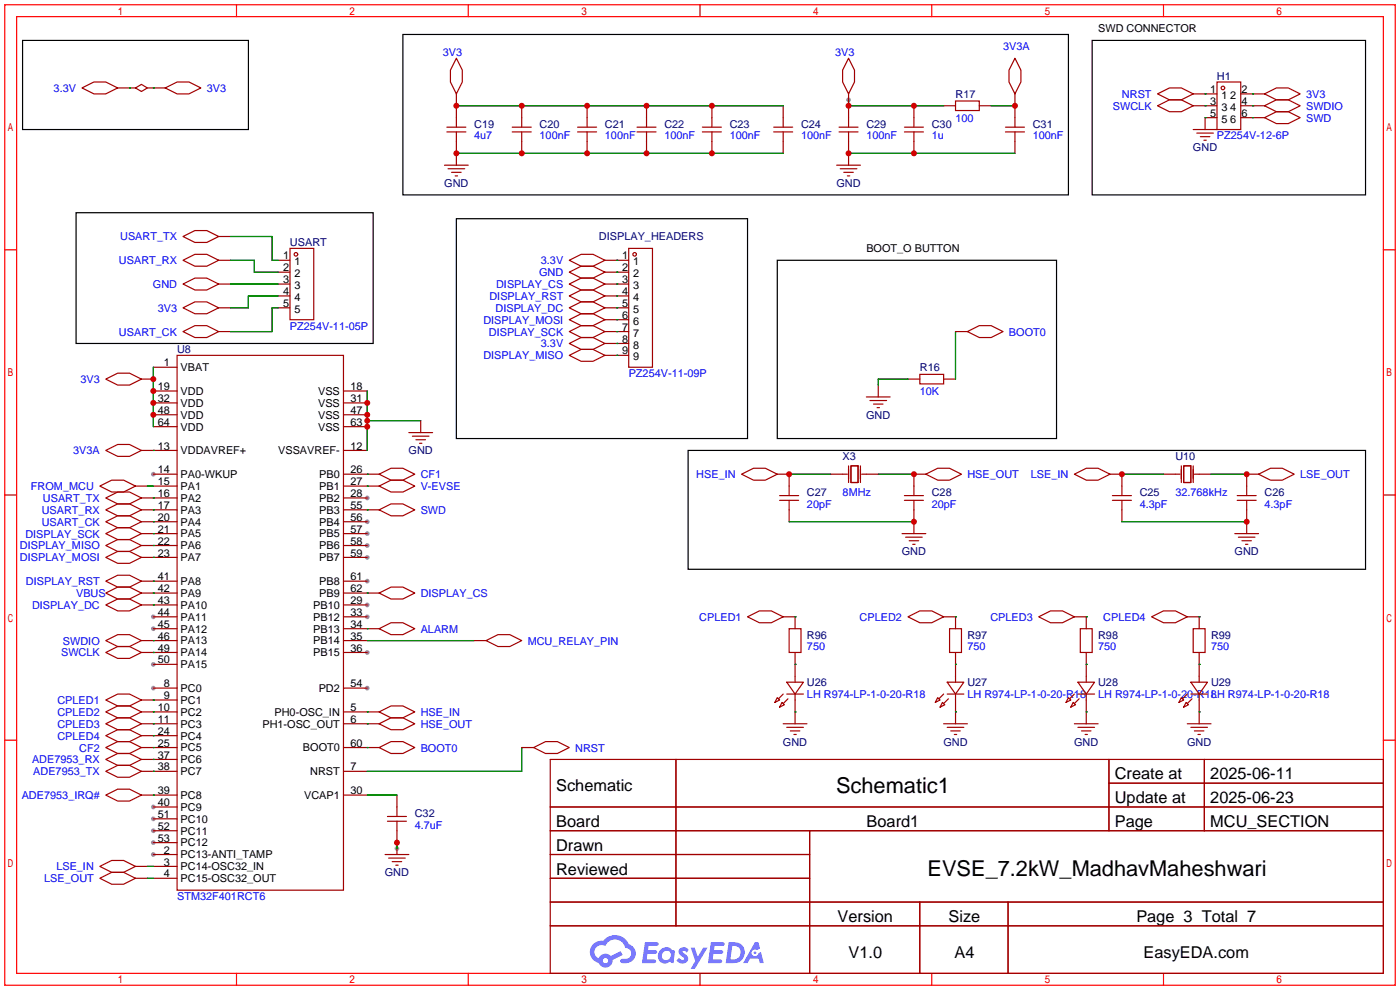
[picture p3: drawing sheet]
<svg xmlns="http://www.w3.org/2000/svg" width="299mm" height="212mm" viewBox="0 0 299 212" stroke-linecap="round" stroke-linejoin="round" font-family="sans-serif">
<g fill="#999">
<circle cx="32.8" cy="101.3" r=".51"/>
<circle cx="78.5" cy="106.4" r=".51"/>
<circle cx="78.5" cy="129.3" r=".51"/>
<circle cx="78.5" cy="131.8" r=".51"/>
<circle cx="78.5" cy="139.4" r=".51"/>
<circle cx="32.8" cy="131.8" r=".51"/>
<circle cx="32.8" cy="134.4" r=".51"/>
<circle cx="32.8" cy="142" r=".51"/>
<circle cx="78.5" cy="111.5" r=".51"/>
<circle cx="78.5" cy="114" r=".51"/>
<circle cx="78.5" cy="116.6" r=".51"/>
<circle cx="78.5" cy="119.1" r=".51"/>
<circle cx="78.5" cy="124.2" r=".51"/>
<circle cx="32.8" cy="182.6" r=".51"/>
<circle cx="32.8" cy="147.1" r=".51"/>
<circle cx="32.8" cy="172.5" r=".51"/>
<circle cx="32.8" cy="175" r=".51"/>
<circle cx="32.8" cy="177.5" r=".51"/>
<circle cx="32.8" cy="180.1" r=".51"/>
<circle cx="78.5" cy="147.1" r=".51"/>
<circle cx="181.4" cy="21.3" r=".51"/>
<circle cx="84.8" cy="181.4" r=".51"/>
</g>
<g fill="none" stroke="#f00" stroke-width=".25">
<path d="M1 1h297.2v209.6h-297.2zM3.6 3.6h292.1v204.4h-292.1zM50.5 1v2.6M100.1 1v2.6M149.6 1v2.6M199.1 1v2.6M248.7 1v2.6M1 53.4h2.6M295.7 53.4h2.5M1 105.8h2.6M295.7 105.8h2.5M1 158.2h2.6"/>
<path d="M295.7 158.2h2.5M50.5 208v2.6M100.1 208v2.6M149.6 208v2.6M199.1 208v2.6M248.7 208v2.6"/>
</g>
<g fill="none" stroke="#a10000" stroke-width=".25">
<path d="M117.6 162.3h178.1v45.7h-178.1zM117.6 172.5h178.1M117.6 177.5h178.1M144.5 162.3v35.6M173 177.5v30.5M237 162.3v15.2M237 167.4h58.7M257.4 162.3v15.2M117.6 182.6h55.4M117.6 192.8h178.1M117.6 187.7h55.4M117.6 197.9h178.1"/>
<path d="M196.6 192.8v15.2M215.4 192.8v15.2"/>
</g>
<g fill="#5487ff">
<path d="M145.3 202.7a1.3 1.3 0 0 1 1.9 .3l-.4 .6a.54 .54 0 0 0-.9-.2l.1 .2a1.34 1.34 0 0 1 .9 1.8 1.47 1.47 0 0 1-2.3-.1l.5-.6 .8 .5a.31 .31 0 0 0 .4-.3 .31 .31 0 0 0-.3-.4 1.12 1.12 0 0 1-.7-1.8z"/>
<path d="M147.6 202.5h.9l.6 2 1.2-2h.9l-2.7 4.6h-.9l1-1.7z"/>
<path d="M137.8 201.4h1.7a1.31 1.31 0 0 1 1.2 .2 .4 .4 0 0 1-.3 .5l-1.8 .1-.1 .9h1.6a.4 .4 0 0 1 .4 .4 .4 .4 0 0 1-.5 .4h-1.6l-.2 1.2h1.4a.46 .46 0 0 1 .5 0 .46 .46 0 0 1 .1 .5l-.4 .2h-2.6z"/>
<path d="M151.9 201.4h1.7a1.32 1.32 0 0 1 1.2 .2 .39 .39 0 0 1-.3 .5l-1.8 .1-.1 .9h1.6a.4 .4 0 0 1 .4 .4 .4 .4 0 0 1-.4 .4h-1.7l-.2 1.2h1.4a.46 .46 0 0 1 .5 0 .46 .46 0 0 1 .1 .5l-.4 .2h-2.6z"/>
<path d="M161.3 201.4h.8l.3 1.3-.6 .4a.75 .75 0 0 0-1.1 .3 .75 .75 0 0 0 .5 1 .75 .75 0 0 0 .9-.7l.5-.2 .6 2.3h-.8l-.3-.9h-1.8l-.5 .9h-1z"/>
<path d="M155.7 201.4l-.6 4.4h1.5a2.27 2.27 0 0 0 2.6-2.2 2.27 2.27 0 0 0-2.7-2.2zM156.5 202.1a1.5 1.5 0 0 1 1.8 1.6 1.5 1.5 0 0 1-1.9 1.4h-.3z"/>
<path d="M141.2 203a1.6 1.6 0 0 0-.3 2.3 1.6 1.6 0 0 0 2.3 .2l.7 .3 .3-2.4-.1-.3-.5-.1a1.58 1.58 0 0 0-2.4 0zM141.8 203.5a.98 .98 0 0 1 1.6 .4 .98 .98 0 0 1-1.1 1.3 .94 .94 0 0 1-.9-.7 .94 .94 0 0 1 .4-1z"/>
<path d="M126.8 201.8a2.37 2.37 0 0 0 1.1 4 1.54 1.54 0 0 0 1.8 1 1.54 1.54 0 0 0 1.2-1.6l2.2-1.1-.5-.8-2 1a1.57 1.57 0 0 0-2.7 .5 1.5 1.5 0 0 1-.7-2.1 1.5 1.5 0 0 1 2.2-.5 2.23 2.23 0 0 1 2.3-1.4 2.23 2.23 0 0 1 2 1.8 1.16 1.16 0 0 1 1.2 1.1 1.16 1.16 0 0 1-1.1 1.2h-.7a.47 .47 0 0 0-.5 .4 .47 .47 0 0 0 .4 .5 2.17 2.17 0 0 0 2.5-.9 2.17 2.17 0 0 0-.3-2.7l-.8-.4a3.2 3.2 0 0 0-5.5-.7l-1.1 .1zM128.8 205.3a.6 .6 0 0 1 1.2 0 .6 .6 0 0 1-1.2 0z"/>
<circle cx="161.4" cy="203.6" r=".28"/>
</g>
<g fill="none" stroke="#a10000" stroke-width=".25">
<path d="M17.5 18.8l2.6-1.3h2.5l2.5 1.3-2.5 1.3h-2.5zM25.1 18.8h3.9M29 18.8l1.2-.8 1.3 .8-1.3 .8zM31.5 18.8h3.8M35.3 18.8l2.5-1.3h2.6l2.5 1.3-2.5 1.3h-2.6zM97.5 12.4l1.3 2.6v2.5l-1.3 2.6-1.2-2.6v-2.5zM181.4 12.4l1.2 2.6v2.5l-1.2 2.6-1.3-2.6v-2.5zM216.9 12.4l1.3 2.6v2.5l-1.3 2.6-1.3-2.6v-2.5zM260.1 17.5h5.1v10.2h-5.1zM95 35.3h5.1M95.5 27.2h4.1M95.5 28.2h4.1"/>
<path d="M95.8 36.1h3.5M96.5 36.8h2.1M97.3 37.6h.5M97.5 20.1v7.1M97.5 28.2v7.1M109.5 27.2h4M109.5 28.2h4M111.5 22.6v4.6M111.5 28.2v4.6M123.4 27.2h4.1M123.4 28.2h4.1M125.5 22.6v4.6"/>
<path d="M125.5 28.2v4.6M136.1 27.2h4.1M136.1 28.2h4.1M138.2 22.6v4.6M138.2 28.2v4.6M150.1 27.2h4.1M150.1 28.2h4.1M152.1 22.6v4.6M152.1 28.2v4.6M165.4 27.2h4M165.4 28.2h4M167.4 22.6v4.6"/>
<path d="M167.4 28.2v4.6M178.8 35.3h5.1M179.3 27.2h4.1M179.3 28.2h4.1M179.6 36.1h3.5M180.3 36.8h2.1M181.1 37.6h.5M181.4 20.1v7.1M181.4 28.2v7.1M193.3 27.2h4.1M193.3 28.2h4.1M195.3 22.6v4.6"/>
<path d="M195.3 28.2v4.6M201.7 22.6h2.5M204.2 21.6h5.1v2h-5.1zM209.3 22.6h2.5M214.9 27.2h4M214.9 28.2h4M216.9 20.1v7.1M216.9 28.2v4.6M247.4 20.1l2.5-1.3h2.6l2.5 1.3-2.5 1.2h-2.6zM247.4 22.6l2.5-1.3h2.6l2.5 1.3-2.5 1.3h-2.6zM255 20.1h5.1M255 22.6h5.1"/>
<path d="M255 27.7h5.1M255.8 28.4h3.5M256.5 29.2h2.1M257.3 30h.5M260.1 25.1h-2.5v2.6M265.2 20.1h5.1M265.2 25.1h5.1M265.2 22.6h5.1M270.3 25.1l2.5-1.2h2.5l2.6 1.2-2.6 1.3h-2.5zM270.3 22.6l2.5-1.3h2.5l2.6 1.3-2.6 1.3h-2.5zM270.3 20.1l2.5-1.3h2.5l2.6 1.3-2.6 1.2h-2.5zM39.1 50.5l2.6-1.2h2.5l2.5 1.2-2.5 1.3h-2.5z"/>
<path d="M39.1 55.6l2.6-1.2h2.5l2.5 1.2-2.5 1.3h-2.5zM46.7 55.6h2.6M46.7 50.5h2.6M59.4 55.6h2.6M59.4 58.2h2.6M62 53.1h5.1v15.2h-5.1zM121.7 55.6l2.5-1.2h2.5l2.6 1.2-2.6 1.3h-2.5zM121.7 58.2l2.5-1.3h2.5l2.6 1.3-2.6 1.2h-2.5zM129.3 55.6h5.1M129.3 58.2h5.1M134.4 53.1h5v25.4h-5zM32.8 78.5h5"/>
<path d="M37.8 75.9h35.6v114.3h-35.6zM39.1 60.7l2.6-1.3h2.5l2.5 1.3-2.5 1.3h-2.5zM39.1 65.8l2.6-1.3h2.5l2.5 1.3-2.5 1.3h-2.5zM39.1 70.9l2.6-1.3h2.5l2.5 1.3-2.5 1.2h-2.5zM46.7 70.9h2.6M46.7 60.7h2.6M46.7 65.8h2.6M59.4 60.7h2.6M59.4 63.2h2.6M59.4 65.8h2.6M121.7 60.7l2.5-1.3h2.5l2.6 1.3-2.6 1.3h-2.5zM121.7 63.2l2.5-1.2h2.5l2.6 1.2-2.6 1.3h-2.5z"/>
<path d="M121.7 65.8l2.5-1.3h2.5l2.6 1.3-2.6 1.3h-2.5zM121.7 68.3l2.5-1.2h2.5l2.6 1.2-2.6 1.3h-2.5zM121.7 70.9l2.5-1.3h2.5l2.6 1.3-2.6 1.2h-2.5zM121.7 73.4l2.5-1.3h2.5l2.6 1.3-2.6 1.3h-2.5zM121.7 75.9l2.5-1.2h2.5l2.6 1.2-2.6 1.3h-2.5zM129.3 70.9h5.1M129.3 60.7h5.1M129.3 63.2h5.1M129.3 65.8h5.1M129.3 68.3h5.1M129.3 73.4h5.1M129.3 75.9h5.1"/>
<path d="M204.2 70.9h2.6M206.8 70.9l2.5-1.3h2.5l2.6 1.3-2.6 1.2h-2.5zM22.6 96.3l2.5-1.3h2.6l2.5 1.3-2.5 1.2h-2.6zM22.6 81l2.5-1.2h2.6l2.5 1.2-2.5 1.3h-2.6zM30.2 96.3h7.6M30.2 81h2.6M32.8 83.6h5M32.8 86.1h5M32.8 88.6h5M32.8 91.2h5M73.4 96.3h5.1M73.4 83.6h5.1"/>
<path d="M73.4 86.1h5.1M73.4 88.6h5.1M73.4 91.2h5.1M87.4 92.5h5.1M88.1 93.2h3.6M88.9 94h2M89.7 94.7h.5M89.9 89.9v2.6M181.4 99.6v3.5M181.9 99.6h1.5v3.5h-1.5zM183.9 99.6v3.5M185.2 84.8h5"/>
<path d="M185.9 85.6h3.6M186.7 86.4h2M187.5 87.1h.5M187.7 82.3v2.5M194.1 81h2.5M196.6 80h5.1v2h-5.1zM201.7 81h2.5M252.5 99.6v3.5M253 99.6h1.5v3.5h-1.5zM255 99.6v3.5M21.3 103.9l2.6-1.3h2.5l2.6 1.3-2.6 1.3h-2.5zM22.6 114l2.5-1.2h2.6l2.5 1.2-2.5 1.3h-2.6z"/>
<path d="M22.6 116.6l2.5-1.3h2.6l2.5 1.3-2.5 1.3h-2.6zM22.6 119.1l2.5-1.2h2.6l2.5 1.2-2.5 1.3h-2.6zM22.6 106.4l2.5-1.2h2.6l2.5 1.2-2.5 1.3h-2.6zM22.6 109l2.5-1.3h2.6l2.5 1.3-2.5 1.2h-2.6zM22.6 111.5l2.5-1.3h2.6l2.5 1.3-2.5 1.3h-2.6zM29 103.9h2.5M30.2 106.4h7.6M30.2 109h7.6M30.2 111.5h7.6M30.2 114h7.6M30.2 116.6h7.6M30.2 119.1h7.6"/>
<path d="M32.8 101.3h5M32.8 103.9h5M73.4 101.3h7.6M73.4 103.9h7.6M73.4 106.4h5.1M73.4 109h7.6M73.4 111.5h5.1M73.4 114h5.1M73.4 116.6h5.1M73.4 119.1h5.1M81 109l2.6-1.3h2.5l2.5 1.3-2.5 1.2h-2.5zM81 103.9l2.6-1.3h2.5l2.5 1.3-2.5 1.3h-2.5z"/>
<path d="M81 101.3l2.6-1.2h2.5l2.5 1.2-2.5 1.3h-2.5zM158.5 101.3l2.5-1.2h2.6l2.5 1.2-2.5 1.3h-2.6zM166.1 101.3h2.6v4.6M166.6 105.9h4.1M166.6 106.9h4.1M168.7 106.9v4.6M177.5 101.3h3.6M184.1 101.3h3.6M192.8 114h5.1M193.3 105.9h4.1M193.3 106.9h4.1M193.5 114.8h3.6"/>
<path d="M194.3 115.6h2M195.1 116.3h.5M195.3 106.9v7.1M197.9 101.3l2.5-1.2h2.5l2.6 1.2-2.6 1.3h-2.5zM197.9 101.3h-2.6v4.6M229.6 101.3l2.6-1.2h2.5l2.5 1.2-2.5 1.3h-2.5zM237.2 101.3h2.6v4.6M237.7 105.9h4.1M237.7 106.9h4.1M239.8 106.9v4.6M248.7 101.3h3.5M255.3 101.3h3.5"/>
<path d="M263.9 114h5.1M264.4 105.9h4.1M264.4 106.9h4.1M264.7 114.8h3.5M265.4 115.6h2.1M266.2 116.3h.5M266.4 106.9v7.1M269 101.3l2.5-1.2h2.6l2.5 1.2-2.5 1.3h-2.6zM269 101.3h-2.6v4.6M22.6 136.9l2.5-1.3h2.6l2.5 1.3-2.5 1.3h-2.6zM22.6 139.4l2.5-1.2h2.6l2.5 1.2-2.5 1.3h-2.6zM22.6 124.2l2.5-1.3h2.6l2.5 1.3-2.5 1.3h-2.6z"/>
<path d="M22.6 129.3l2.5-1.3h2.6l2.5 1.3-2.5 1.3h-2.6zM22.6 126.7l2.5-1.2h2.6l2.5 1.2-2.5 1.3h-2.6zM30.2 129.3h7.6M30.2 136.9h7.6M30.2 139.4h7.6M30.2 124.2h7.6M30.2 126.7h7.6M32.8 131.8h5M32.8 134.4h5M73.4 129.3h5.1M73.4 131.8h5.1M73.4 134.4h7.6"/>
<path d="M73.4 136.9h5.1M73.4 139.4h5.1M73.4 124.2h5.1M73.4 126.7h7.6M81 134.4l2.6-1.3h2.5l2.5 1.3-2.5 1.2h-2.5zM81 126.7l2.6-1.2h2.5l2.5 1.2-2.5 1.3h-2.5zM101.3 136.9h2.6M103.9 136.9l2.5-1.3h2.6l2.5 1.3-2.5 1.3h-2.6zM159.8 131.8l2.5-1.2h2.5l2.6 1.2-2.6 1.3h-2.5zM167.4 131.8h2.5v2.6M168.7 134.4h2.5v5h-2.5zM169.9 139.4v6.4"/>
<path d="M194.1 131.8l2.5-1.2h2.5l2.6 1.2-2.6 1.3h-2.5zM201.7 131.8h2.5v2.6M202.9 134.4h2.6v5h-2.6zM204.2 139.4v6.4M222 131.8l2.5-1.2h2.6l2.5 1.2-2.5 1.3h-2.6zM229.6 131.8h2.6v2.6M230.9 134.4h2.5v5h-2.5zM232.2 139.4v6.4M246.1 131.8l2.6-1.2h2.5l2.5 1.2-2.5 1.3h-2.5zM253.7 131.8h2.6v2.6M255 134.4h2.6v5h-2.6zM256.3 139.4v6.4"/>
<path d="M22.6 149.6l2.5-1.3h2.6l2.5 1.3-2.5 1.3h-2.6zM22.6 152.1l2.5-1.2h2.6l2.5 1.2-2.5 1.3h-2.6zM22.6 154.7l2.5-1.3h2.6l2.5 1.3-2.5 1.3h-2.6zM22.6 157.2l2.5-1.2h2.6l2.5 1.2-2.5 1.3h-2.6zM22.6 159.8l2.5-1.3h2.6l2.5 1.3-2.5 1.2h-2.6zM30.2 149.6h7.6M30.2 152.1h7.6M30.2 154.7h7.6M30.2 157.2h7.6M30.2 159.8h7.6M32.8 142h5M32.8 147.1h5"/>
<path d="M73.4 147.1h5.1M73.4 152.1h7.6M73.4 154.7h7.6M73.4 159.8h7.6M81 152.1l2.6-1.2h2.5l2.5 1.2-2.5 1.3h-2.5zM81 154.7l2.6-1.3h2.5l2.5 1.3-2.5 1.3h-2.5zM81 159.8l2.6-1.3h2.5l2.5 1.3-2.5 1.2h-2.5zM111.5 159.8h2.5M114 159.8l2.6-1.3h2.5l2.6 1.3-2.6 1.2h-2.5zM166.1 149.1l.5 .5-1 .5zM167.1 150.1l.5 .5-1 .5zM167.4 154.7h5.1"/>
<path d="M167.4 148.3l-1 1.1M168.1 145.8h3.6l-1.8 2.5zM168.1 148.3h3.6M168.1 155.4h3.6M168.4 149.4l-1 1M168.9 156.2h2M169.7 157h.5M169.9 148.3v6.4M200.4 149.1l.5 .5-1 .5zM201.4 150.1l.5 .5-1 .5zM201.7 154.7h5.1M201.7 148.3l-1 1.1"/>
<path d="M202.4 145.8h3.6l-1.8 2.5zM202.4 148.3h3.6M202.4 155.4h3.6M202.7 149.4l-1 1M203.2 156.2h2M204 157h.5M204.2 148.3v6.4M228.3 149.1l.6 .5-1.1 .5zM229.4 150.1l.5 .5-1 .5zM229.6 154.7h5.1M229.6 148.3l-1 1.1M230.4 145.8h3.5l-1.7 2.5z"/>
<path d="M230.4 148.3h3.5M230.4 155.4h3.5M230.6 149.4l-1 1M231.1 156.2h2.1M231.9 157h.5M232.2 148.3v6.4M252.5 149.1l.5 .5-1 .5zM253.5 150.1l.5 .5-1 .5zM253.7 154.7h5.1M253.7 148.3l-1 1.1M254.5 145.8h3.6l-1.8 2.5zM254.5 148.3h3.6"/>
<path d="M254.5 155.4h3.6M254.8 149.4l-1.1 1M255.3 156.2h2M256 157h.5M256.3 148.3v6.4M22.6 162.3l2.5-1.3h2.6l2.5 1.3-2.5 1.3h-2.6zM22.6 164.8l2.5-1.2h2.6l2.5 1.2-2.5 1.3h-2.6zM22.6 169.9l2.5-1.2h2.6l2.5 1.2-2.5 1.3h-2.6zM30.2 162.3h7.6M30.2 164.8h7.6M30.2 169.9h7.6M32.8 172.5h5"/>
<path d="M32.8 175h5M32.8 177.5h5M73.4 164.8h5.1M73.4 169.9h5.1M82.8 174.5h4.1M82.8 175.5h4.1M84.8 169.9v4.6M84.8 175.5v7.1M21.3 185.2l2.6-1.3h2.5l2.6 1.3-2.6 1.2h-2.5zM21.3 187.7l2.6-1.3h2.5l2.6 1.3-2.6 1.3h-2.5zM29 185.2h2.5M29 187.7h2.5"/>
<path d="M32.8 182.6h5M32.8 185.2h5M32.8 187.7h5M32.8 180.1h5M82.3 182.6h5.1M83.1 183.4h3.5M83.8 184.2h2.1M84.6 184.9h.5"/>
<circle cx="261.4" cy="18.8" r=".38"/>
<circle cx="63.2" cy="54.4" r=".38"/>
<circle cx="135.6" cy="54.4" r=".38"/>
</g>
<path d="M4.8 8.6h48.3v19.1h-48.3zM86.1 7.4h142.2v34.3h-142.2zM233.4 8.6h58.4v33.1h-58.4zM16.3 45.5h63.5v27.9h-63.5zM97.5 46.7h62.3v47h-62.3zM166.1 55.6h59.7v38.1h-59.7zM147.1 96.3h144.7v25.4h-144.7z" fill="none" stroke="#000" stroke-width=".25"/>
<g fill="none" stroke="#008700" stroke-width=".25">
<path d="M27.7 18.8h.1M32.8 18.8h.1M97.5 32.8h69.9M97.5 22.6h69.9M181.4 32.8h35.5M181.4 21.3v1.3h20.3M211.8 22.6h5.1M257.6 20.1h.1M257.6 22.6h.1M257.6 25.1h.1M267.7 25.1h.1M267.7 22.6h.1"/>
<path d="M267.7 20.1h.1M49.3 55.6h5.1v2.6h5M49.3 50.5h8.9v5.1h1.2M131.8 55.6h.1M131.8 58.2h.1M32.8 78.5v12.7M49.3 60.7h10.1M59.4 65.8h-1.2v5.1h-8.9M59.4 63.2h-6.3v2.6h-3.8M131.8 60.7h.1M131.8 63.2h.1M131.8 65.8h.1"/>
<path d="M131.8 68.3h.1M131.8 70.9h.1M131.8 73.4h.1M131.8 75.9h.1M204.2 70.9v10.1M32.8 96.3h.1M78.5 83.6v12.7M78.5 89.9h11.4M194.1 81h-6.4v1.3M31.5 103.9h1.3M32.8 114h.1M32.8 116.6h.1"/>
<path d="M32.8 119.1h.1M32.8 106.4h.1M32.8 109h.1M32.8 111.5h.1M78.5 109h.1M78.5 103.9h.1M78.5 101.3h.1M168.7 101.3h8.8M168.7 111.5h26.6M187.7 101.3h7.6M239.8 101.3h8.9M239.8 111.5h26.6"/>
<path d="M258.8 101.3h7.6M32.8 136.9h.1M32.8 139.4h.1M32.8 124.2h.1M32.8 129.3h.1M32.8 126.7h.1M78.5 134.4h.1M78.5 126.7h.1M78.5 136.9h22.8M169.9 131.8h.1M204.2 131.8h.1M232.2 131.8h.1"/>
<path d="M256.3 131.8h.1M32.8 149.6h.1M32.8 152.1h.1M32.8 154.7h.1M32.8 157.2h.1M32.8 159.8h.1M78.5 152.1h.1M78.5 154.7h.1M78.5 159.8h.1M111.5 159.8v5h-33M169.9 152.1h.1M169.9 142h.1"/>
<path d="M204.2 152.1h.1M204.2 142h.1M232.2 152.1h.1M232.2 142h.1M256.3 152.1h.1M256.3 142h.1M32.8 162.3h.1M32.8 164.8h.1M32.8 169.9h.1M78.5 169.9h6.3M31.5 185.2h1.3M31.5 187.7h1.3"/>
<path d="M84.8 180.1v1.3"/>
</g>
<g fill="#c00">
<circle cx="97.5" cy="32.8" r=".63"/>
<circle cx="111.5" cy="32.8" r=".63"/>
<circle cx="125.5" cy="32.8" r=".63"/>
<circle cx="138.2" cy="32.8" r=".63"/>
<circle cx="152.1" cy="32.8" r=".63"/>
<circle cx="97.5" cy="22.6" r=".63"/>
<circle cx="111.5" cy="22.6" r=".63"/>
<circle cx="125.5" cy="22.6" r=".63"/>
<circle cx="138.2" cy="22.6" r=".63"/>
<circle cx="152.1" cy="22.6" r=".63"/>
<circle cx="266.4" cy="101.3" r=".63"/>
<circle cx="239.8" cy="101.3" r=".63"/>
<circle cx="266.4" cy="111.5" r=".63"/>
<circle cx="195.3" cy="101.3" r=".63"/>
<circle cx="168.7" cy="101.3" r=".63"/>
<circle cx="195.3" cy="111.5" r=".63"/>
<circle cx="216.9" cy="22.6" r=".63"/>
<circle cx="181.4" cy="22.6" r=".63"/>
<circle cx="195.3" cy="22.6" r=".63"/>
<circle cx="195.3" cy="32.8" r=".63"/>
<circle cx="181.4" cy="32.8" r=".63"/>
<circle cx="84.8" cy="180.1" r=".63"/>
<circle cx="32.8" cy="81" r=".63"/>
<circle cx="32.8" cy="83.6" r=".63"/>
<circle cx="32.8" cy="86.1" r=".63"/>
<circle cx="32.8" cy="88.6" r=".63"/>
<circle cx="78.5" cy="86.1" r=".63"/>
<circle cx="78.5" cy="88.6" r=".63"/>
<circle cx="78.5" cy="89.9" r=".63"/>
<circle cx="78.5" cy="91.2" r=".63"/>
</g>
<g font-size="4.7">
<text x="178.7" y="169.5">Schematic1</text>
<text x="198.2" y="187.3">EVSE_7.2kW_MadhavMaheshwari</text>
</g>
<g font-size="3.5">
<text x="238.3" y="166.6">Create at</text>
<text x="258.7" y="166.6">2025-06-11</text>
<text x="118.9" y="169.1">Schematic</text>
<text x="238.3" y="171.7">Update at</text>
<text x="258.7" y="171.7">2025-06-23</text>
<text x="118.9" y="176.8">Board</text>
<text x="185.2" y="176.8">Board1</text>
<text x="238.3" y="176.8">Page</text>
<text x="258.7" y="176.8">MCU_SECTION</text>
<text x="118.9" y="181.8">Drawn</text>
<text x="118.9" y="186.9">Reviewed</text>
<text x="179" y="197.1">Version</text>
<text x="202.7" y="197.1">Size</text>
<text x="242.9" y="197.1">Page 3 Total 7</text>
<text x="181.3" y="204.7">V1.0</text>
<text x="204" y="204.7">A4</text>
<text x="244.4" y="204.7">EasyEDA.com</text>
</g>
<g font-size="2.3" fill="#00f">
<text x="214.4" y="10.8">3V3A</text>
<text x="94.7" y="12">3V3</text>
<text x="178.5" y="12">3V3</text>
<text x="11.5" y="19.6">3.3V</text>
<text x="44.2" y="19.6">3V3</text>
<text x="237.8" y="23.5">SWCLK</text>
<text x="239.8" y="20.9">NRST</text>
<text x="279.1" y="23.5">SWDIO</text>
<text x="279.1" y="20.9">3V3</text>
<text x="101.3" y="29.8">4u7</text>
<text x="115.3" y="29.8">100nF</text>
<text x="129.3" y="29.8">100nF</text>
<text x="142" y="29.8">100nF</text>
<text x="156" y="29.8">100nF</text>
<text x="171.2" y="29.8">100nF</text>
<text x="185.2" y="29.8">100nF</text>
<text x="199.1" y="29.8">1u</text>
<text x="204.2" y="26">100</text>
<text x="220.7" y="29.8">100nF</text>
<text x="260.1" y="29.8">PZ254V-12-6P</text>
<text x="279.1" y="26">SWD</text>
<text x="25.7" y="51.4">USART_TX</text>
<text x="25.4" y="56.5">USART_RX</text>
<text x="115.2" y="59">GND</text>
<text x="115.6" y="56.5">3.3V</text>
<text x="32.7" y="61.6">GND</text>
<text x="104.6" y="64.1">DISPLAY_RST</text>
<text x="106" y="61.6">DISPLAY_CS</text>
<text x="25.4" y="71.7">USART_CK</text>
<text x="33.7" y="66.6">3V3</text>
<text x="62" y="70.4">PZ254V-11-05P</text>
<text x="103.3" y="69.2">DISPLAY_MOSI</text>
<text x="104.5" y="71.7">DISPLAY_SCK</text>
<text x="105.9" y="66.6">DISPLAY_DC</text>
<text x="215.6" y="71.7">BOOT0</text>
<text x="103.3" y="76.8">DISPLAY_MISO</text>
<text x="115.6" y="74.3">3.3V</text>
<text x="17.2" y="81.9">3V3</text>
<text x="134.4" y="80.6">PZ254V-11-09P</text>
<text x="196.6" y="84.4">10K</text>
<text x="15.6" y="97.1">3V3A</text>
<text x="6.6" y="104.7">FROM_MCU</text>
<text x="9.2" y="107.3">USART_TX</text>
<text x="89.9" y="104.7">V-EVSE</text>
<text x="89.9" y="102.2">CF1</text>
<text x="148.8" y="102.2">HSE_IN</text>
<text x="180.1" y="106">8MHz</text>
<text x="206.8" y="102.2">HSE_OUT</text>
<text x="220.3" y="102.2">LSE_IN</text>
<text x="251.2" y="106">32.768kHz</text>
<text x="277.9" y="102.2">LSE_OUT</text>
<text x="8.9" y="109.8">USART_RX</text>
<text x="8.9" y="112.4">USART_CK</text>
<text x="89.9" y="109.8">SWD</text>
<text x="172.5" y="108.5">20pF</text>
<text x="199.1" y="108.5">20pF</text>
<text x="243.6" y="108.5">4.3pF</text>
<text x="270.3" y="108.5">4.3pF</text>
<text x="4.3" y="117.4">DISPLAY_MISO</text>
<text x="4.3" y="120">DISPLAY_MOSI</text>
<text x="5.4" y="114.9">DISPLAY_SCK</text>
<text x="5.5" y="125.1">DISPLAY_RST</text>
<text x="6.8" y="130.1">DISPLAY_DC</text>
<text x="16.3" y="127.6">VBUS</text>
<text x="89.9" y="127.6">DISPLAY_CS</text>
<text x="13.4" y="137.8">SWDIO</text>
<text x="89.9" y="135.2">ALARM</text>
<text x="112.8" y="137.8">MCU_RELAY_PIN</text>
<text x="149.4" y="132.7">CPLED1</text>
<text x="183.7" y="132.7">CPLED2</text>
<text x="211.7" y="132.7">CPLED3</text>
<text x="235.8" y="132.7">CPLED4</text>
<text x="13.1" y="140.3">SWCLK</text>
<text x="172.5" y="139">750</text>
<text x="206.8" y="139">750</text>
<text x="234.7" y="139">750</text>
<text x="258.8" y="139">750</text>
<text x="172.5" y="149.2">LH R974-LP-1-0-20-R18</text>
<text x="206.8" y="149.2">LH R974-LP-1-0-20-R18</text>
<text x="234.7" y="149.2">LH R974-LP-1-0-20-R18</text>
<text x="258.8" y="149.2">LH R974-LP-1-0-20-R18</text>
<text x="12.3" y="150.5">CPLED1</text>
<text x="12.3" y="153">CPLED2</text>
<text x="12.3" y="155.5">CPLED3</text>
<text x="89.9" y="153">HSE_IN</text>
<text x="89.9" y="155.5">HSE_OUT</text>
<text x="12.3" y="158.1">CPLED4</text>
<text x="16.9" y="160.6">CF2</text>
<text x="89.9" y="160.6">BOOT0</text>
<text x="122.9" y="160.6">NRST</text>
<text x="6.8" y="163.2">ADE7953_RX</text>
<text x="7.1" y="165.7">ADE7953_TX</text>
<text x="4.6" y="170.8">ADE7953_IRQ#</text>
<text x="88.6" y="177.1">4.7uF</text>
<text x="9.5" y="188.6">LSE_OUT</text>
<text x="12" y="186">LSE_IN</text>
<text x="37.8" y="192.4">STM32F401RCT6</text>
</g>
<g font-size="2.3">
<text x="234.7" y="6.9">SWD CONNECTOR</text>
<text x="258.7" y="19.9">1</text>
<text x="258.7" y="22.4">3</text>
<text x="261" y="21.1">1</text>
<text x="261" y="23.7">3</text>
<text x="262.9" y="23.7">4</text>
<text x="262.9" y="21.1">2</text>
<text x="265.3" y="22.4">4</text>
<text x="265.3" y="19.9">2</text>
<text x="258.7" y="25">5</text>
<text x="261" y="26.2">5</text>
<text x="262.9" y="26.2">6</text>
<text x="265.3" y="25">6</text>
<text x="185.2" y="53.9">BOOT_O BUTTON</text>
<text x="60.6" y="55.4">1</text>
<text x="60.6" y="58">2</text>
<text x="62.9" y="56.7">1</text>
<text x="62.9" y="59.2">2</text>
<text x="132.9" y="55.4">1</text>
<text x="132.9" y="58">2</text>
<text x="135.3" y="56.7">1</text>
<text x="135.3" y="59.2">2</text>
<text x="60.6" y="60.5">3</text>
<text x="60.6" y="63.1">4</text>
<text x="60.6" y="65.6">5</text>
<text x="62.9" y="61.8">3</text>
<text x="62.9" y="64.3">4</text>
<text x="132.9" y="60.5">3</text>
<text x="132.9" y="63.1">4</text>
<text x="132.9" y="65.6">5</text>
<text x="135.3" y="61.8">3</text>
<text x="135.3" y="64.3">4</text>
<text x="62.9" y="66.9">5</text>
<text x="132.9" y="68.1">6</text>
<text x="132.9" y="70.7">7</text>
<text x="135.3" y="66.9">5</text>
<text x="135.3" y="69.4">6</text>
<text x="135.3" y="71.9">7</text>
<text x="132.9" y="73.2">8</text>
<text x="132.9" y="75.8">9</text>
<text x="135.3" y="74.5">8</text>
<text x="135.3" y="77">9</text>
<text x="33.7" y="83.4">19</text>
<text x="35" y="78.3">1</text>
<text x="38.6" y="79.3">VBAT</text>
<text x="74.9" y="83.4">18</text>
<text x="33.7" y="85.9">32</text>
<text x="33.7" y="88.5">48</text>
<text x="38.6" y="84.4">VDD</text>
<text x="38.6" y="86.9">VDD</text>
<text x="38.6" y="89.5">VDD</text>
<text x="68" y="84.4">VSS</text>
<text x="68" y="86.9">VSS</text>
<text x="68" y="89.5">VSS</text>
<text x="74.9" y="85.9">31</text>
<text x="74.9" y="88.5">47</text>
<text x="33.7" y="91">64</text>
<text x="38.6" y="92">VDD</text>
<text x="68" y="92">VSS</text>
<text x="74.9" y="91">63</text>
<text x="33.7" y="96.1">13</text>
<text x="33.7" y="101.2">14</text>
<text x="38.6" y="97.1">VDDAVREF+</text>
<text x="59.4" y="97.1">VSSAVREF-</text>
<text x="74.9" y="96.1">12</text>
<text x="74.9" y="101.2">26</text>
<text x="33.7" y="103.7">15</text>
<text x="33.7" y="106.2">16</text>
<text x="38.6" y="102.2">PA0-WKUP</text>
<text x="38.6" y="104.7">PA1</text>
<text x="38.6" y="107.3">PA2</text>
<text x="68.2" y="102.2">PB0</text>
<text x="68.2" y="104.7">PB1</text>
<text x="68.2" y="107.3">PB2</text>
<text x="74.9" y="103.7">27</text>
<text x="74.9" y="106.2">28</text>
<text x="33.7" y="108.8">17</text>
<text x="33.7" y="111.3">20</text>
<text x="33.7" y="113.9">21</text>
<text x="38.6" y="109.8">PA3</text>
<text x="38.6" y="112.3">PA4</text>
<text x="68.2" y="109.8">PB3</text>
<text x="68.2" y="112.3">PB4</text>
<text x="74.9" y="108.8">55</text>
<text x="74.9" y="111.3">56</text>
<text x="74.9" y="113.9">57</text>
<text x="33.7" y="116.4">22</text>
<text x="33.7" y="118.9">23</text>
<text x="38.6" y="114.9">PA5</text>
<text x="38.6" y="117.4">PA6</text>
<text x="38.6" y="120">PA7</text>
<text x="68.2" y="114.9">PB5</text>
<text x="68.2" y="117.4">PB6</text>
<text x="68.2" y="120">PB7</text>
<text x="74.9" y="116.4">58</text>
<text x="74.9" y="118.9">59</text>
<text x="33.7" y="124">41</text>
<text x="38.6" y="125">PA8</text>
<text x="68.2" y="125">PB8</text>
<text x="74.9" y="124">61</text>
<text x="33.7" y="126.6">42</text>
<text x="33.7" y="129.1">43</text>
<text x="33.7" y="131.6">44</text>
<text x="38.6" y="127.6">PA9</text>
<text x="38.6" y="130.1">PA10</text>
<text x="67" y="130.1">PB10</text>
<text x="68.2" y="127.6">PB9</text>
<text x="74.9" y="129.1">29</text>
<text x="74.9" y="131.6">33</text>
<text x="74.9" y="126.6">62</text>
<text x="33.7" y="134.2">45</text>
<text x="33.7" y="136.7">46</text>
<text x="38.6" y="132.7">PA11</text>
<text x="38.6" y="135.2">PA12</text>
<text x="38.6" y="137.7">PA13</text>
<text x="67" y="132.7">PB12</text>
<text x="67" y="135.2">PB13</text>
<text x="67" y="137.7">PB14</text>
<text x="74.9" y="134.2">34</text>
<text x="74.9" y="136.7">35</text>
<text x="33.7" y="139.3">49</text>
<text x="33.7" y="141.8">50</text>
<text x="38.6" y="140.3">PA14</text>
<text x="38.6" y="142.8">PA15</text>
<text x="67" y="140.3">PB15</text>
<text x="74.9" y="139.3">36</text>
<text x="35" y="146.9">8</text>
<text x="35" y="149.4">9</text>
<text x="38.6" y="147.9">PC0</text>
<text x="68.1" y="147.9">PD2</text>
<text x="74.9" y="146.9">54</text>
<text x="33.7" y="152">10</text>
<text x="33.7" y="154.5">11</text>
<text x="38.6" y="150.4">PC1</text>
<text x="38.6" y="153">PC2</text>
<text x="38.6" y="155.5">PC3</text>
<text x="56.1" y="155.5">PH1-OSC_OUT</text>
<text x="58.7" y="153">PH0-OSC_IN</text>
<text x="74.9" y="152">5</text>
<text x="74.9" y="154.5">6</text>
<text x="33.7" y="157">24</text>
<text x="33.7" y="159.6">25</text>
<text x="38.6" y="158.1">PC4</text>
<text x="38.6" y="160.6">PC5</text>
<text x="64.8" y="160.6">BOOT0</text>
<text x="74.9" y="159.6">60</text>
<text x="33.7" y="162.1">37</text>
<text x="33.7" y="164.7">38</text>
<text x="38.6" y="163.1">PC6</text>
<text x="38.6" y="165.7">PC7</text>
<text x="66.3" y="165.7">NRST</text>
<text x="74.9" y="164.7">7</text>
<text x="33.7" y="169.7">39</text>
<text x="33.7" y="172.3">40</text>
<text x="38.6" y="170.8">PC8</text>
<text x="38.6" y="173.3">PC9</text>
<text x="65" y="170.8">VCAP1</text>
<text x="74.9" y="169.7">30</text>
<text x="33.7" y="174.8">51</text>
<text x="33.7" y="177.4">52</text>
<text x="33.7" y="179.9">53</text>
<text x="38.6" y="175.8">PC10</text>
<text x="38.6" y="178.4">PC11</text>
<text x="35" y="182.4">2</text>
<text x="35" y="185">3</text>
<text x="38.6" y="183.5">PC13-ANTI_TAMP</text>
<text x="38.6" y="186">PC14-OSC32_IN</text>
<text x="38.6" y="180.9">PC12</text>
<text x="35" y="187.5">4</text>
<text x="38.6" y="188.5">PC15-OSC32_OUT</text>
</g>
<g font-size="2.3" fill="#000080">
<text x="260.1" y="17.1">H1</text>
<text x="204.2" y="20.9">R17</text>
<text x="101.3" y="27.3">C19</text>
<text x="115.3" y="27.3">C20</text>
<text x="129.3" y="27.3">C21</text>
<text x="142" y="27.3">C22</text>
<text x="156" y="27.3">C23</text>
<text x="171.2" y="27.3">C24</text>
<text x="185.2" y="27.3">C29</text>
<text x="199.1" y="27.3">C30</text>
<text x="220.7" y="27.3">C31</text>
<text x="255" y="32.3">GND</text>
<text x="95" y="40">GND</text>
<text x="178.8" y="40">GND</text>
<text x="62" y="52.7">USART</text>
<text x="128" y="51.4">DISPLAY_HEADERS</text>
<text x="37.8" y="75.5">U8</text>
<text x="196.6" y="79.3">R16</text>
<text x="185.1" y="89.5">GND</text>
<text x="87.3" y="97.1">GND</text>
<text x="180.1" y="98.4">X3</text>
<text x="251.2" y="98.4">U10</text>
<text x="172.5" y="106">C27</text>
<text x="199.1" y="106">C28</text>
<text x="243.6" y="106">C25</text>
<text x="270.3" y="106">C26</text>
<text x="192.7" y="118.7">GND</text>
<text x="263.9" y="118.7">GND</text>
<text x="172.5" y="136.5">R96</text>
<text x="206.8" y="136.5">R97</text>
<text x="234.7" y="136.5">R98</text>
<text x="258.8" y="136.5">R99</text>
<text x="172.5" y="146.6">U26</text>
<text x="206.8" y="146.6">U27</text>
<text x="234.7" y="146.6">U28</text>
<text x="258.8" y="146.6">U29</text>
<text x="167.3" y="159.3">GND</text>
<text x="201.6" y="159.3">GND</text>
<text x="229.6" y="159.3">GND</text>
<text x="253.7" y="159.3">GND</text>
<text x="88.6" y="174.6">C32</text>
<text x="82.3" y="187.3">GND</text>
</g>
</svg>
